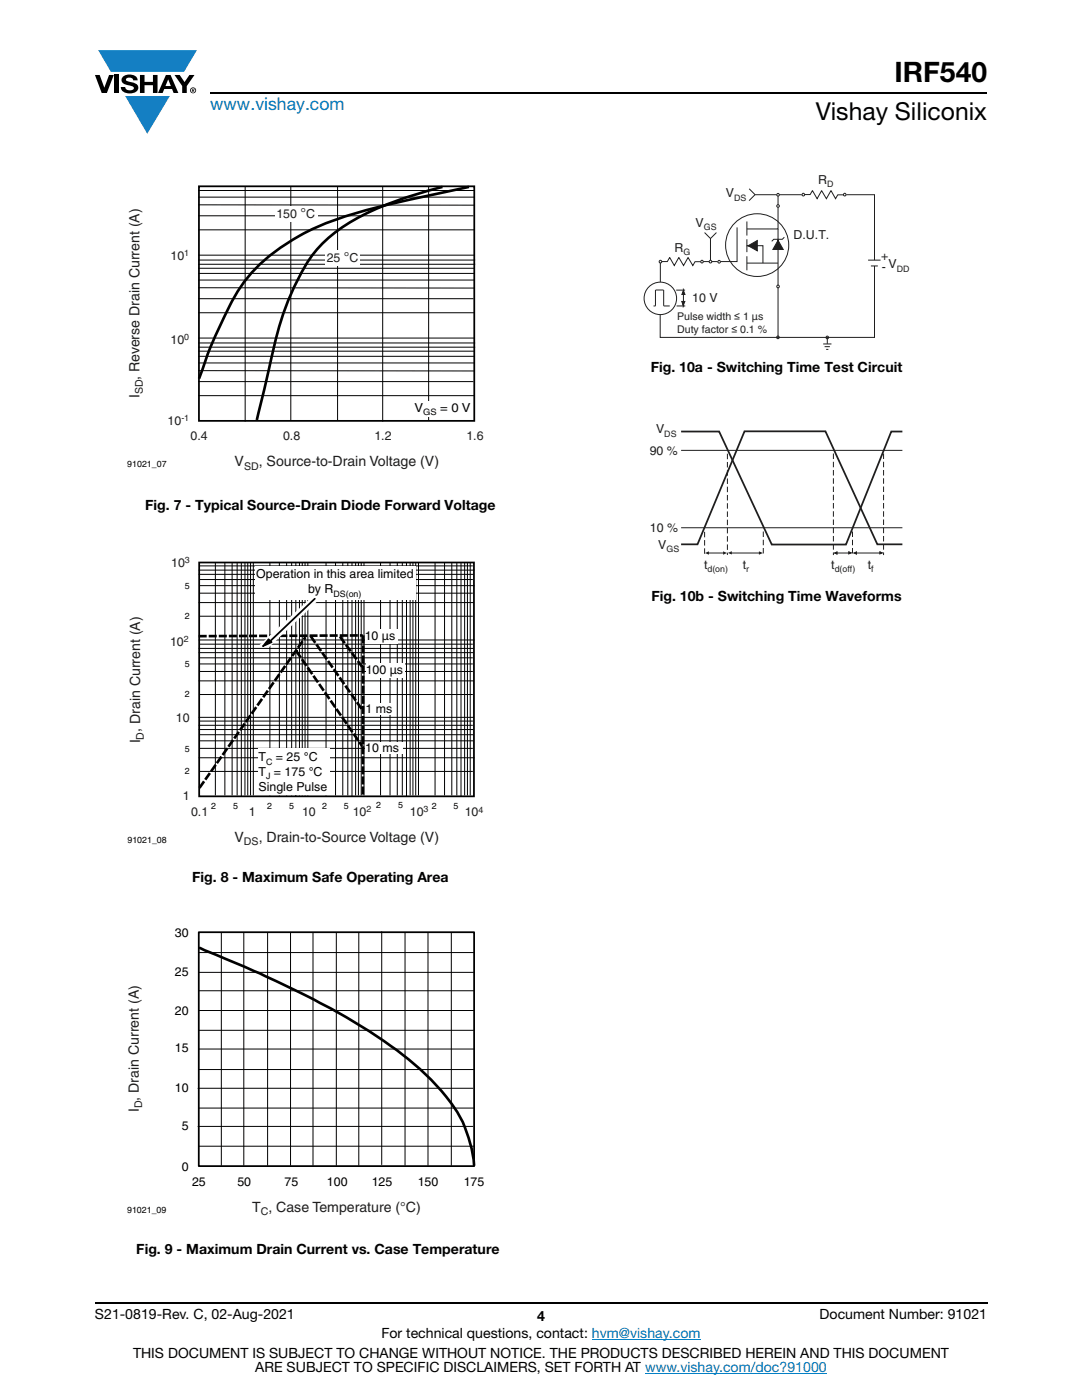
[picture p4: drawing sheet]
<svg xmlns="http://www.w3.org/2000/svg" width="216mm" height="279mm" viewBox="0 0 216 279" stroke-linecap="round" stroke-linejoin="round" font-family="sans-serif">
<g fill="#147fc3">
<path d="M19.6 10h19.7l-2.6 4.3h-1.1h-13.5z"/>
<path d="M25 19.2h8.9l-4.5 7.5z"/>
</g>
<g fill="#000">
<path d="M18.9 15h1l.9 2.5 1-2.5h.9l-1.4 3.6h-1zM22.9 15h.9v3.6h-.9zM24.6 15.3a2.1 2.1 0 0 1 2.8 .3l.1 .4h-.9a.79 .79 0 0 0-.7-.5 .79 .79 0 0 0-.8 .4l.3 .3 1 .2a1.08 1.08 0 0 1 1.2 1 1.08 1.08 0 0 1-1.1 1.2 1.73 1.73 0 0 1-2.4-1.2h.9a.96 .96 0 0 0 .8 .6 .96 .96 0 0 0 .9-.4 1.31 1.31 0 0 0-1.2-.6 1.03 1.03 0 0 1-1.1-.6 1.03 1.03 0 0 1 .2-1.1zM27.9 15h.9v1.3h1.7v-1.3h.9v3.6h-.9v-1.6h-1.7v1.6h-.9zM34.8 15h1.1l.9 1.4 1-1.4h1l-1.5 2.2v1.4h-.9v-1.4z"/>
<path d="M33.6 15.9l.5 1.3h-1.1zM33.1 15l-1.6 3.6h1l.3-.8h1.5l.3 .8h1l-1.6-3.6z"/>
<path d="M38.4 17.8h.2v.2h-.2zM38.3 17.7v.7h.1v-.3l.4 .3-.2-.3 .2-.2-.1-.2z"/>
<path d="M38.1 18a.46 .46 0 0 1 .9 0 .46 .46 0 0 1-.9 0zM37.9 18a.6 .6 0 0 0 1.2 0 .6 .6 0 0 0-1.2 0z"/>
</g>
<path d="M42 18.6h155M18.9 260h178.1" fill="none" stroke="#000" stroke-width=".36"/>
<path d="M118.1 267.3h21.7M128.7 274h36.3" fill="none" stroke="#007ec4" stroke-width=".2"/>
<path d="M39.7 37.2h54.9v46.8h-54.9z" fill="none" stroke="#000" stroke-width=".35"/>
<g fill="none" stroke="#000" stroke-width=".2">
<path d="M39.5 39.3h55.1M39.5 38h55.1M48.9 37.3v46.8M58 37.2v46.8M67.4 37.2v46.7M76.4 37.3v46.8M85.5 37.2v46.8M39.5 50.9h55.1M39.5 51.9h55.3M39.5 53.5h55.1M39.5 57.4l55.1 .1M39.5 59.6h55"/>
<path d="M39.5 55.9h55.1M39.5 54.6h55.1M39.5 52.7h55.3M39.5 40.9h55.1M39.5 43.1h55M39.5 45.9h55.1M39.5 67.5h55.1M39.5 68.4h55.3M39.5 70.1h55.1M39.5 74h55.1M39.5 76.2h55M39.5 72.4h55.1"/>
<path d="M39.5 79h55.1M39.5 71.1h55.1M39.5 69.3h55.3M39.5 62.4h55.1"/>
</g>
<path d="M88.3 37.3a64 64 0 0 0-20.4 8.4 24.4 24.4 0 0 0-8.6 10.3 67 67 0 0 0-5.7 17.8l-2.4 10M93.6 37.3l-8.3 1.8a115 115 0 0 0-22.5 6.4 35.7 35.7 0 0 0-15.1 12.2 92.7 92.7 0 0 0-8 17.9" fill="none" stroke="#000" stroke-width=".53"/>
<g fill="#fff">
<path d="M64.9 49.9h6.9v3.2h-6.9z"/>
<path d="M54.8 41.3h8.5v3h-8.5z"/>
<path d="M82.7 80.1h11.3v3.1h-11.3z"/>
</g>
<g fill="none" stroke="#000" stroke-width=".2">
<path d="M39.6 113.8h55.1M39.6 114.6h54.9M39.7 112.9h54.6M39.7 115.7h54.6M39.7 116.9h55M39.7 118.4h54.6M43 112.2v46.5M44.9 112.2v46.5M46.3 112.2v46.5M47.3 112.2v46.5M48.2 112.2v46.8M48.9 112.2v46.5"/>
<path d="M49.4 112.2v46.5M50 112.2v46.5M50.5 112.2v46.5M53.9 112.2v46.5M55.7 112.2v46.5M57.2 112.2v46.5M58.2 112.2v46.5M59 112.2v46.8M59.8 112.2v46.5M60.3 112.2v46.5M60.9 112.2v46.5M61.4 112.2v46.5"/>
<path d="M65.1 112.2v46.5M67 112.2v46.5M68.4 112.2v46.5M69.4 112.2v46.5M70.2 112.2v46.8M71 112.2v46.5M71.5 112.2v46.5M72.1 112.2v46.5M72.6 112.2v46.5M75.9 112.2v46.5M77.8 112.2v46.5M79.3 112.2v46.5"/>
<path d="M80.3 112.2v46.5M81.1 112.2v46.8M81.8 112.2v46.5M82.4 112.2v46.5M83 112.2v46.5M83.5 112.2v46.5M86.8 112.2v46.5M88.7 112.2v46.5M90.2 112.2v46.5M91.2 112.2v46.5M92 112.2v46.8M92.7 112.2v46.5"/>
<path d="M93.3 112.2v46.5M93.8 112.2v46.5M39.6 127.7h55.1M39.6 120.3h55M39.6 129.4h54.9M39.6 130.2h54.9M39.6 135.9h55M39.7 123h54.6M39.7 128.6h54.6M39.7 131.3h54.6M39.7 132.5h54.6M39.7 134h54.6"/>
<path d="M39.7 138.6h54.6M39.6 144.8h54.7M39.6 145.6h54.9M39.6 151.2h55.1M39.6 143.2h55M39.7 143.9h54.6M39.7 146.6h54.8M39.7 147.8h54.8M39.7 149.4h54.6M39.7 154h54.6"/>
</g>
<path d="M39.7 112.3h54.9v46.6h-54.9z" fill="none" stroke="#000" stroke-width=".35"/>
<path d="M39.6 127l32.8-.2M59.1 129.9l13.2 19M62 127l10.2 14.5M67.8 127.1l4.5 6M72.5 126.8l-.1 32M39.8 157.2l21.1-30" fill="none" stroke="#000" stroke-width=".53" stroke-dasharray="1.6 .4" stroke-linecap="butt"/>
<g fill="#fff">
<path d="M72.8 125.6h6.5v2.9h-6.5z"/>
<path d="M73.1 132.3h7.6v2.9h-7.6z"/>
<path d="M73 140.4h5.7v2.3h-5.7z"/>
<path d="M72.9 148.2h7.4v2.3h-7.4z"/>
<path d="M50.9 112.9h32v6.7h-32z"/>
</g>
<path d="M51.8 128.7l10.6-9.7 1 .9-9.8 9.3z" fill="#fff"/>
<path d="M53.6 127.5l.6 .7-1.8 .8z" fill="#000"/>
<path d="M53.6 127.5l.6 .7-1.8 .8z" fill="none" stroke="#000" stroke-width=".29"/>
<path d="M62.8 119.5l-9 8.6" fill="none" stroke="#000" stroke-width=".35"/>
<path d="M51.5 149.4h14.3v9.2h-14.3z" fill="#fff"/>
<g fill="none" stroke="#000" stroke-width=".2">
<path d="M39.7 194.1h54.8M39.7 190.1h54.8M39.7 197.7h54.8M44.2 186.1v46.5M48.6 186.1v46.5M53.4 186.1v46.5M58 186.1v46.5M62.5 186.1v46.5M67.1 186.1v46.5M71.6 186.1v46.5M76.2 185.9v46.5M80.8 186.1v46.5"/>
<path d="M85.4 186.1v46.5M90.1 186.1v46.5M39.5 217.2h54.9M39.7 205.6h54.8M39.7 201.7h54.8M39.7 209.4h54.8M39.7 213.4h54.8M39.5 224.8h54.9M39.7 221.1h54.8M39.7 228.8h54.8"/>
</g>
<path d="M39.7 186h54.9v46.7h-54.9z" fill="none" stroke="#000" stroke-width=".35"/>
<path d="M39.9 189.2l.9 .4a211.7 211.7 0 0 1 32.4 15.9 61.3 61.3 0 0 1 16.9 14.8 25.2 25.2 0 0 1 4.5 12.2" fill="none" stroke="#000" stroke-width=".53"/>
<g fill="none" stroke="#211e1e" stroke-width=".2">
<path d="M132.1 52.2h1.1l.4-.8 .9 1.6 1-1.6 .9 1.6 .9-1.6 .9 1.6 .5-.8h1.1M147.1 45.4v6.8h-3.2M149 52.5h6.2M149 49h3.2v3.5M149 44.2v2.8M149 47.8v2.5M149 51.1v2.8M155.2 41.4v4.3h-6.2"/>
<circle cx="155.2" cy="38.9" r=".26"/>
<circle cx="131.8" cy="52.2" r=".26"/>
<circle cx="140.1" cy="52.2" r=".26"/>
<circle cx="141.8" cy="52.2" r=".26"/>
<circle cx="143.5" cy="52.2" r=".26"/>
<circle cx="151.1" cy="48.9" r="6.3"/>
</g>
<path d="M149.3 49l1.8-1v1z" fill="#211e1e"/>
<path d="M149.3 49l1.8-1v1z" fill="none" stroke="#211e1e" stroke-width=".2"/>
<path d="M149.3 49h1.8v1.1z" fill="#211e1e"/>
<path d="M149.3 49h1.8v1.1z" fill="none" stroke="#211e1e" stroke-width=".2"/>
<path d="M155.3 48l1 1.8h-1z" fill="#211e1e"/>
<path d="M155.3 48l1 1.8h-1z" fill="none" stroke="#211e1e" stroke-width=".2"/>
<path d="M155.3 48v1.8h-1.1z" fill="#211e1e"/>
<g fill="none" stroke="#211e1e" stroke-width=".2">
<path d="M155.3 39.1v1.7M155.5 38.9h4.5M160.6 38.8h1.1l.4-.7 .9 1.6 .9-1.6 1 1.6 .9-1.6 .9 1.6 .5-.8h1M168.9 38.9h5.6v13M132.4 57.9h-1.6v3.2h-.4M132.4 57.9v3.2h1.2M136.4 58.4v2.2M155.3 48v1.8h-1.1zM155.3 57.4v9.9M156.5 47.3l-.4 .5h-1.7l-.4 .4M173.2 51.9h2.5M173.8 53.1h1.4"/>
<path d="M174.5 53.1v14.2h-42.8v-4.5M164.3 68.6h1.6M164.5 69.2h1.1M164.9 69.7h.4M165.1 67.4v1.2"/>
<circle cx="160.3" cy="38.8" r=".26"/>
<circle cx="168.5" cy="38.8" r=".26"/>
<circle cx="131.8" cy="59.5" r="3.2"/>
<circle cx="155.3" cy="57.2" r=".26"/>
<circle cx="155.3" cy="41.1" r=".26"/>
</g>
<path d="M136.4 58v.8h-.3z" fill="#211e1e"/>
<path d="M136.4 58v.8h-.3z" fill="none" stroke="#211e1e" stroke-width=".2"/>
<path d="M136.4 58l.3 .8h-.3z" fill="#211e1e"/>
<path d="M136.4 58l.3 .8h-.3z" fill="none" stroke="#211e1e" stroke-width=".2"/>
<path d="M136 60.2h.3v.8z" fill="#211e1e"/>
<path d="M136 60.2h.3v.8z" fill="none" stroke="#211e1e" stroke-width=".2"/>
<path d="M136.3 60.2h.4l-.4 .8z" fill="#211e1e"/>
<g fill="none" stroke="#211e1e" stroke-width=".2">
<path d="M149.5 37.7l1.2 1.2M155 38.9h-4.4l-1.1 1.1M131.8 52.5v3.8M134.9 57.9h1.8M140.3 52.2h1.2M140.6 46.4l1.2 1.2v4.3M142 52.2h1.2M143 46.4l-1.2 1.2M155.2 45.7v11.2M135 61.1h1.7M136.3 60.2h.4l-.4 .8z"/>
<circle cx="155.2" cy="67.3" r=".26"/>
<circle cx="165.1" cy="67.4" r=".26"/>
</g>
<path d="M135.9 86.1h7.6l10.5 22.6h14.8l9-22.6h2.3M135.9 108.6h3.3l9.4-22.5h16.1l10.4 22.5h5" fill="none" stroke="#201d1e" stroke-width=".35"/>
<path d="M135.9 89.9h44.2M135.9 105.3h44.2" fill="none" stroke="#201d1e" stroke-width=".2"/>
<path d="M140.6 106.1v4.6" fill="none" stroke="#201d1e" stroke-width=".2" stroke-dasharray="1.1 .5" stroke-linecap="butt"/>
<g fill="#201d1e">
<path d="M170.2 110.4h.8v.3z"/>
<path d="M170.2 110.4l.8-.4v.4z"/>
<path d="M166.3 110.4h.8v.3z"/>
<path d="M166.3 110.4l.8-.4v.4z"/>
<path d="M169.3 110.3h.8l-.8 .4z"/>
<path d="M169.3 110l.8 .3h-.8z"/>
<path d="M175.5 110.3h.8l-.8 .4z"/>
<path d="M175.5 110l.8 .3h-.8z"/>
</g>
<path d="M145.1 90.6v20.2M166.3 90.5v20.3M176.3 90.5v20.3M152.3 106.1v4.6M170.1 106.1v4.6" fill="none" stroke="#201d1e" stroke-width=".2" stroke-dasharray="1.1 .5" stroke-linecap="butt"/>
<path d="M141.1 110.4h3.2M145.6 110.4h6.2M166.8 110.4h2.9M171 110.4h4.9" fill="none" stroke="#201d1e" stroke-width=".2"/>
<g fill="#201d1e">
<path d="M170.2 110.4h.8v.3z"/>
<path d="M170.2 110.4l.8-.4v.4z"/>
<path d="M166.3 110.4h.8v.3z"/>
<path d="M166.3 110.4l.8-.4v.4z"/>
<path d="M169.3 110.3h.8l-.8 .4z"/>
<path d="M169.3 110l.8 .3h-.8z"/>
<path d="M175.5 110.3h.8l-.8 .4z"/>
<path d="M175.5 110l.8 .3h-.8z"/>
<path d="M145.2 110.3h.8v.4z"/>
<path d="M145.2 110.3l.8-.3v.3z"/>
<path d="M140.7 110.4h.8v.3z"/>
<path d="M140.7 110.4l.8-.4v.4z"/>
<path d="M144.3 110.4h.8l-.8 .3z"/>
<path d="M144.3 110l.8 .4h-.8z"/>
<path d="M151.4 110.4h.8l-.8 .3z"/>
<path d="M151.4 110l.8 .4h-.8z"/>
</g>
<text font-size="5.6" x="178.5" y="16.4">IRF540</text>
<text font-size="4.9" x="162.8" y="24">Vishay Siliconix</text>
<text font-size="3.5" fill="#007ec4" x="42" y="21.9">www.vishay.com</text>
<g font-size="2.8" fill="#211e1e">
<text x="59.9" y="43.5">°</text>
<text x="68.6" y="52.3">°</text>
<text x="27.8" y="75.8" transform="rotate(-90 27.8 75.8)">, Reverse Drain Current (A)</text>
<text x="27.8" y="79.5" transform="rotate(-90 27.8 79.5)">I</text>
<text x="46.8" y="93">V</text>
<text x="51.6" y="93">, Source-to-Drain Voltage (V)</text>
<text x="28" y="148.4" transform="rotate(-90 28 148.4)">I , Drain Current (A)</text>
<text x="46.8" y="168">V</text>
<text x="51.6" y="168">, Drain-to-Source Voltage (V)</text>
<text x="27.7" y="222" transform="rotate(-90 27.7 222)">I , Drain Current (A)</text>
<text x="50.3" y="241.9">T , Case Temperature (°C)</text>
</g>
<g font-size="2.8">
<text x="129.9" y="74.2">Fig. 10a - Switching Time Test Circuit</text>
<text x="29" y="101.8">Fig. 7 - Typical Source-Drain Diode Forward Voltage</text>
<text x="130" y="120">Fig. 10b - Switching Time Waveforms</text>
<text x="38.4" y="176">Fig. 8 - Maximum Safe Operating Area</text>
<text x="27.2" y="250.2">Fig. 9 - Maximum Drain Current vs. Case Temperature</text>
<text x="18.9" y="263.3">S21-0819-Rev. C, 02-Aug-2021</text>
<text x="107.2" y="263.6">4</text>
<text x="163.6" y="263.3">Document Number: 91021</text>
<text x="76.1" y="267.1">For technical questions, contact: hvm@vishay.com</text>
<text x="26.5" y="271">THIS DOCUMENT IS SUBJECT TO CHANGE WITHOUT NOTICE. THE PRODUCTS DESCRIBED HEREIN AND THIS DOCUMENT</text>
<text x="50.9" y="273.8">ARE SUBJECT TO SPECIFIC DISCLAIMERS, SET FORTH AT www.vishay.com/doc?91000</text>
</g>
<g font-size="2.5" fill="#211e1e">
<text x="144.8" y="39.3">V</text>
<text x="163.3" y="36.7">R</text>
<text x="55.1" y="43.5">150</text>
<text x="61.1" y="43.5">C</text>
<text x="138.8" y="45.3">V</text>
<text x="158.4" y="47.6">D.U.T.</text>
<text x="34" y="51.9">10</text>
<text x="65.2" y="52.3">25</text>
<text x="69.8" y="52.3">C</text>
<text x="134.6" y="50.2">R</text>
<text x="175.8" y="51.9">+</text>
<text x="175.9" y="54.1">- V</text>
<text x="138.1" y="60.2">10 V</text>
<text x="34" y="68.6">10</text>
<text x="33.4" y="84.8">10</text>
<text x="38" y="87.8">0.4</text>
<text x="56.5" y="87.8">0.8</text>
<text x="74.7" y="87.8">1.2</text>
<text x="93.1" y="87.8">1.6</text>
<text x="34.2" y="113.2">10</text>
<text x="33.9" y="128.9">10</text>
<text x="35.1" y="144.1">10</text>
<text x="36.5" y="159.7">1</text>
<text x="38.1" y="162.9">0.1</text>
<text x="49.6" y="162.9">1</text>
<text x="60.3" y="162.9">10</text>
<text x="70.4" y="162.8">10</text>
<text x="81.8" y="162.8">10</text>
<text x="92.7" y="162.9">10</text>
</g>
<g font-size="2.5" fill="#050504">
<text x="82.7" y="82.2">V</text>
<text x="87.8" y="82.2">= 0 V</text>
<text x="76.2" y="127.8">µs</text>
<text x="51.6" y="154.8">T</text>
<text x="51.6" y="151.9">T</text>
<text x="54.7" y="154.8">= 175</text>
<text x="55" y="151.9">= 25</text>
<text x="60.6" y="151.9">°</text>
<text x="61.6" y="154.8">°C</text>
<text x="61.6" y="151.9">C</text>
<text x="76.3" y="150.1">ms</text>
<text x="51.6" y="157.8">Single Pulse</text>
</g>
<g font-size="2.5" fill="#201d1e">
<text x="130.9" y="86.4">V</text>
<text x="129.6" y="90.7">90 %</text>
<text x="129.7" y="106.2">10 %</text>
<text x="131.4" y="109.5">V</text>
<text x="140.5" y="113.5">t</text>
<text x="148.2" y="113.5">t</text>
<text x="165.9" y="113.5">t</text>
<text x="173.1" y="113.5">t</text>
</g>
<g font-size="2.5">
<text x="51.1" y="115.4">Operation in this area limited</text>
<text x="61.5" y="118.3">by R</text>
<text x="72.8" y="127.8">10</text>
<text x="73" y="134.5">100 µs</text>
<text x="73" y="142.3">1 ms</text>
<text x="72.9" y="150.1">10</text>
<text x="34.9" y="187">30</text>
<text x="34.9" y="194.9">25</text>
<text x="34.9" y="202.6">20</text>
<text x="34.9" y="209.9">15</text>
<text x="34.9" y="218">10</text>
<text x="36.3" y="225.5">5</text>
<text x="36.3" y="233.7">0</text>
<text x="38.3" y="236.6">25</text>
<text x="47.4" y="236.6">50</text>
<text x="56.8" y="236.6">75</text>
<text x="65.2" y="236.6">100</text>
<text x="74.2" y="236.6">125</text>
<text x="83.4" y="236.6">150</text>
<text x="92.5" y="236.6">175</text>
</g>
<g font-size="2.1" fill="#211e1e">
<text x="135.1" y="63.9">Pulse width ≤ 1 µs</text>
<text x="135.1" y="66.4">Duty factor ≤ 0.1 %</text>
<text x="28.5" y="78.7" transform="rotate(-90 28.5 78.7)">SD</text>
<text x="48.7" y="93.7">SD</text>
<text x="28.7" y="147.6" transform="rotate(-90 28.7 147.6)">D</text>
<text x="48.7" y="168.7">DS</text>
<text x="28.4" y="221.2" transform="rotate(-90 28.4 221.2)">D</text>
<text x="52" y="242.6">C</text>
</g>
<g font-size="1.8" fill="#211e1e">
<text x="146.5" y="40">DS</text>
<text x="165.1" y="37.4">D</text>
<text x="140.4" y="46">GS</text>
<text x="36.8" y="51.2">1</text>
<text x="136.4" y="50.9">G</text>
<text x="178.9" y="54.2">DD</text>
<text x="36.8" y="67.9">0</text>
<text x="36.2" y="84.1">-1</text>
<text x="36.9" y="112.4">3</text>
<text x="36.7" y="128.2">2</text>
<text x="73.1" y="162.1">2</text>
<text x="84.5" y="162.1">3</text>
<text x="95.5" y="162.2">4</text>
</g>
<g font-size="1.8" fill="#050504">
<text x="84.4" y="82.9">GS</text>
<text x="53.1" y="152.6">C</text>
<text x="53.1" y="155.5">J</text>
</g>
<g font-size="1.8" fill="#201d1e">
<text x="132.6" y="87.1">DS</text>
<text x="133" y="110.2">GS</text>
<text x="141.2" y="114.2">d(on)</text>
<text x="148.9" y="114.2">r</text>
<text x="166.6" y="114.2">d(off)</text>
<text x="173.8" y="114.2">f</text>
</g>
<g font-size="1.8">
<text x="25.4" y="93.2">91021_07</text>
<text x="36.9" y="117.6">5</text>
<text x="66.5" y="119.1">DS(on)</text>
<text x="36.9" y="123.5">2</text>
<text x="36.9" y="133.1">5</text>
<text x="36.9" y="139">2</text>
<text x="36.9" y="154.5">2</text>
<text x="36.9" y="150.1">5</text>
<text x="42.2" y="161.5">2</text>
<text x="46.5" y="161.5">5</text>
<text x="53.3" y="161.4">2</text>
<text x="57.7" y="161.4">5</text>
<text x="64.3" y="161.5">2</text>
<text x="68.6" y="161.5">5</text>
<text x="75.1" y="161.2">2</text>
<text x="79.4" y="161.2">5</text>
<text x="86.1" y="161.4">2</text>
<text x="90.5" y="161.4">5</text>
<text x="25.4" y="168.2">91021_08</text>
<text x="25.4" y="242">91021_09</text>
</g>
</svg>
